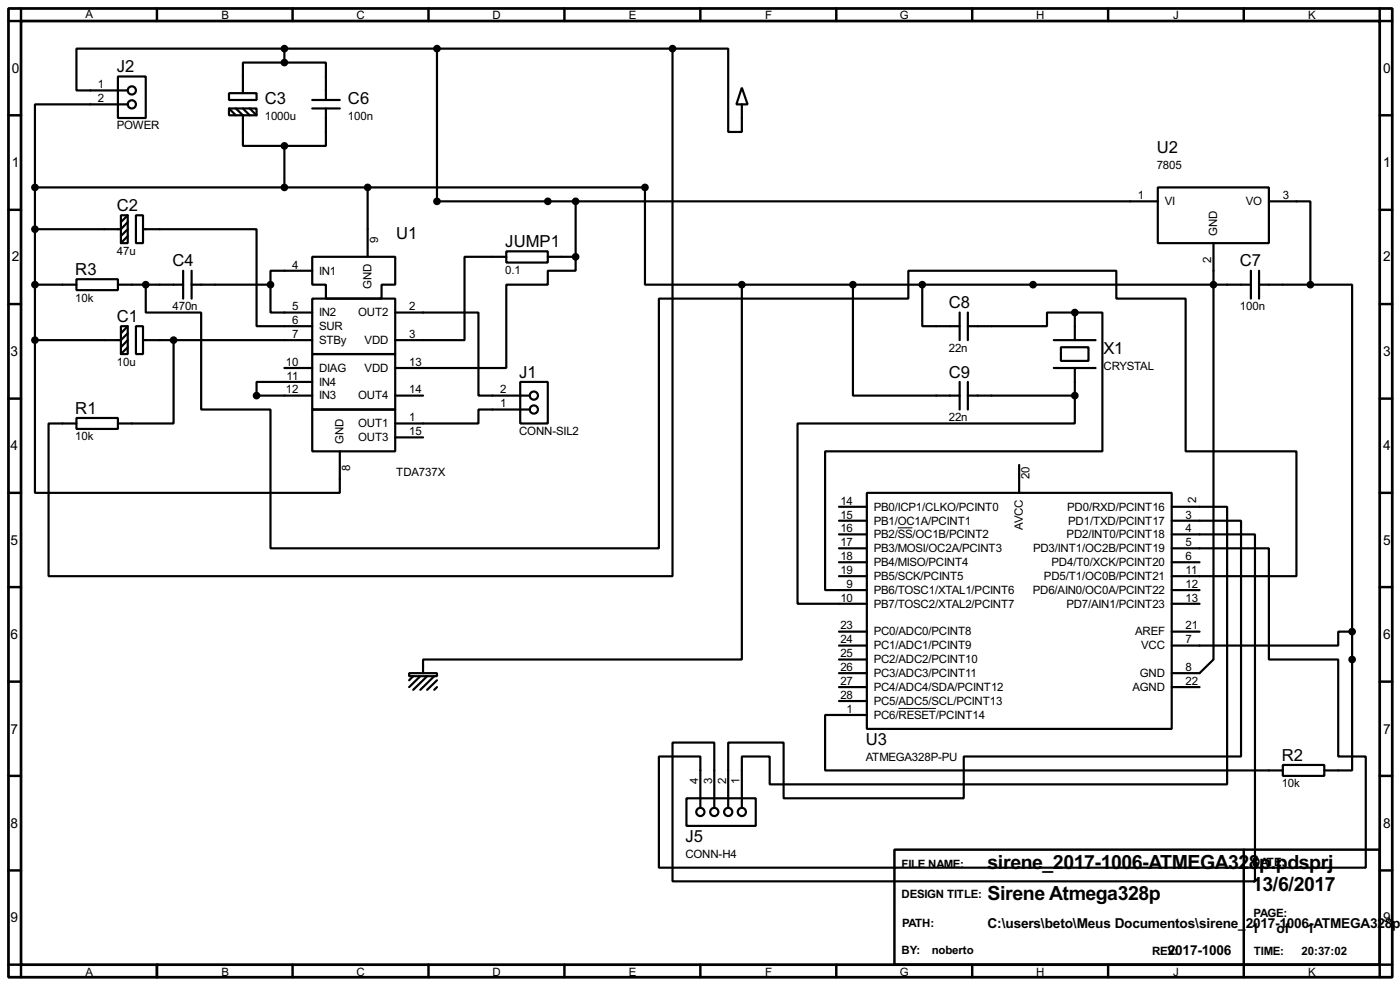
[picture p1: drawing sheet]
<svg xmlns="http://www.w3.org/2000/svg" width="256mm" height="180mm" viewBox="0 0 256 180" stroke-linecap="round" stroke-linejoin="round" font-family="sans-serif">
<path d="M1.6 1.6h253.5v177.3h-253.5zM3.9 3.9h248.9v172.7h-248.9z" fill="none" stroke="#000" stroke-width=".5"/>
<g fill="none" stroke="#000" stroke-width=".45">
<path d="M3.9 1.6v2.3h-2.3M28.8 1.6v2.3M53.6 1.6v2.3M78.5 1.6v2.3M103.4 1.6v2.3M128.3 1.6v2.3M153.2 1.6v2.3M178.1 1.6v2.3M203 1.6v2.3M227.9 1.6v2.3M252.8 1.6v2.3h2.3M1.6 21.1h2.3"/>
<path d="M1.6 38.4h2.3M252.8 21.1h2.3M252.8 38.4h2.3M1.6 55.7h2.3M252.8 55.7h2.3M1.6 73h2.3M252.8 73h2.3M1.6 90.2h2.3M252.8 90.2h2.3M1.6 107.5h2.3M252.8 107.5h2.3M1.6 124.8h2.3"/>
<path d="M252.8 124.8h2.3M1.6 142h2.3M1.6 159.3h2.3M163.9 155.5h88.9v21.1h-88.9zM227.9 155.5v23.4M252.8 142h2.3M252.8 159.3h2.3M1.6 176.6h2.3v2.3M28.8 176.6v2.3M53.6 176.6v2.3M78.5 176.6v2.3M103.4 176.6v2.3"/>
<path d="M128.3 176.6v2.3M153.2 176.6v2.3M178.1 176.6v2.3M203 176.6v2.3M255.1 176.6h-2.3v2.3"/>
</g>
<g fill="none" stroke="#000" stroke-width=".4">
<path d="M21.6 14h5.1v7.6h-5.1zM23.4 19.1h-17v15.2M42 17.1h5v1.2h-5zM42 19.9h5v1.2h-5zM42 19.9l1.2 1.2M43.2 19.9l1.3 1.2v5.6h7.6M44.5 19.9l1.3 1.2M45.8 19.9l1.2 1.2M52.1 8.9h-38.1v7.7h9.4M52.1 11.5h-7.6v5.6M52.1 11.5h7.6v6.8M52.1 8.9v2.6"/>
<path d="M52.1 8.9h71.1M57.2 19.9h5.1M57.2 18.3h5.1M59.7 19.9v6.8h-7.6M80.1 8.9v28h132M123.2 8.9v96.6h-114.3v-28h5.1M123.2 8.9h10.2v15.3h2.5v-5.1M135.9 16.1l1.1 3h-2.1zM6.4 34.3h111.8v17.8h17.7M6.4 34.3v28M22.2 39.4h1.2v5.1h-1.2zM23.4 39.4l-1.2 1.3"/>
<path d="M24.9 39.4h1.3v5.1h-1.3zM52.1 26.7v7.6M67.4 34.3v12.7M105.5 36.9v10.1M212.1 34.3h20.4v10.2h-20.4zM232.5 36.9h7.6v15.2M6.4 52.1h7.6M14 51.1h7.6v2h-7.6zM21.6 52.1h12M22.2 59.7h1.2v5.1h-1.2zM23.4 40.7l-1.2 1.3h-15.8M23.4 59.7l-1.2 1.3"/>
<path d="M23.4 43.2l-1.2 1.3M23.4 42l-1.2 1.2M24.9 59.7h1.3v5.1h-1.3zM26.2 42h20.8v17.7h10.2M26.7 52.1v5.1h10.2v17.8h12.7v25.4h71.1v-45.7h45.7v-5.1h38.1v5.1h12.7v27.9h20.3v22.9h-22.8M33.6 49.6v5.1M35.1 52.1h14.5M35.1 49.6v5.1M49.6 52.1v5.1h7.6M57.2 54.7h15.2v10.1h-15.2zM57.2 47h15.2v5.1h-2.5v2.6h-10.2v-2.6h-2.5zM57.2 49.6h-7.6v2.5"/>
<path d="M72.4 57.2h15.3v15.2h9.4M92.8 46h7.6v2.1h-7.6zM92.8 47h-7.7v15.3h-12.7M100.4 47h5.1M105.5 47v2.6h-5.1v2.5h-7.6v15.3h-20.4M135.9 52.1v68.6h-58.4v2.5M135.9 52.1h93.3M156.3 52.1v20.3h19.5M169 52.1v7.6h6.8M175.8 57.2v5.1M177.3 57.2v5.1M196.9 57.2h-5.1v2.5h-14.5"/>
<path d="M196.9 57.2h5.1v25.4h-50.8v25.4h7.6M196.9 57.2v5.1M222.3 44.5v76.2l-2.5 2.5h-5.1M229.2 49.6v5.1M230.7 52.1h9.4M230.7 49.6v5.1M240.1 52.1h7.6v63.5M6.4 62.3v27.9h55.9v-7.6M14 76.5h7.6v2h-7.6zM23.4 61l-1.2 1.3h-15.8M23.4 63.6l-1.2 1.2M23.4 62.3l-1.2 1.3"/>
<path d="M26.2 62.3h31M31.8 62.3v15.2h-10.2M52.1 67.4h5.1M57.2 64.8h15.2v10.2h-15.2zM57.2 75h15.2v7.6h-15.2zM57.2 69.9h-10.2v2.5h10.2M72.4 72.4h5.1M95.3 69.9h5.1v7.6h-5.1zM97.1 75h-9.4v2.5h-15.3M175.8 69.9v5.1M177.3 72.4h19.6M177.3 69.9v5.1"/>
<path d="M193.1 62.3h7.6M193.1 67.4h7.6M194.4 63.6h5v2.5h-5zM196.9 72.4v5.1h-50.8v33h12.7M196.9 67.4v5M72.4 80.1h5.1M153.7 92.8h5.1M153.7 95.3h5.1M153.7 97.8h5.1M158.8 90.2h55.9v43.2h-55.9zM186.7 85.1v5.1M214.7 97.8h15.2v63.5h-106.7v-25.4h7.7v12"/>
<path d="M214.7 95.3h12.7v43.2h-50.8v7.6h-33v-10.2h-10.2v12M214.7 92.8h10.1v50.8h-83.8v-5.1h-5.1v9.4M153.7 100.4h5.1M153.7 105.5h5.1M153.7 102.9h5.1M153.7 118.2h5.1M153.7 115.6h5.1M214.7 100.4h17.8v20.3h12.7v17.8h5v20.3h-129.5v-20.3h7.6v9.4M214.7 108h5.1M214.7 102.9h5.1M214.7 110.5h5.1M214.7 115.6h5.1"/>
<path d="M247.7 115.6v25.4h-5.1M247.7 115.6h-2.5v2.6h-30.5M75 123.2h5.1v.6h-5.1zM75.7 123.8l-.7 .7M77 123.8l-2 2M78.3 123.8l-2.6 2.5M79.6 123.8l-2.6 2.5M80.1 124.5l-1.8 1.8M80.1 125.8l-.5 .5M153.7 128.3h5.1M153.7 125.8h5.1M153.7 123.2h5.1"/>
<path d="M153.7 120.7h5.1M158.8 130.9h-7.6v10.1h83.8M214.7 125.8h5.1M125.8 146.1h12.7v5.1h-12.7zM235 140h7.6v2h-7.6z"/>
<circle cx="24.1" cy="19.1" r=".75"/>
<circle cx="24.1" cy="16.6" r=".75"/>
<circle cx="97.8" cy="72.4" r=".75"/>
<circle cx="97.8" cy="75" r=".75"/>
<circle cx="128.3" cy="148.6" r=".75"/>
<circle cx="130.8" cy="148.6" r=".75"/>
<circle cx="133.4" cy="148.6" r=".75"/>
<circle cx="135.9" cy="148.6" r=".75"/>
</g>
<g fill="#000" stroke="#000" stroke-width=".4">
<circle cx="52.1" cy="8.9" r=".5"/>
<circle cx="52.1" cy="11.5" r=".5"/>
<circle cx="80" cy="8.9" r=".5"/>
<circle cx="123.2" cy="8.9" r=".5"/>
<circle cx="6.4" cy="34.3" r=".5"/>
<circle cx="52.1" cy="34.3" r=".5"/>
<circle cx="52.1" cy="26.7" r=".5"/>
<circle cx="67.3" cy="34.3" r=".5"/>
<circle cx="80" cy="36.9" r=".5"/>
<circle cx="100.3" cy="36.9" r=".5"/>
<circle cx="105.4" cy="36.9" r=".5"/>
<circle cx="118.1" cy="34.3" r=".5"/>
<circle cx="6.4" cy="52.1" r=".5"/>
<circle cx="6.4" cy="42" r=".5"/>
<circle cx="26.7" cy="52.1" r=".5"/>
<circle cx="49.5" cy="52.1" r=".5"/>
<circle cx="105.4" cy="47" r=".5"/>
<circle cx="135.9" cy="52.1" r=".5"/>
<circle cx="156.2" cy="52.1" r=".5"/>
<circle cx="168.9" cy="52.1" r=".5"/>
<circle cx="189.2" cy="52.1" r=".5"/>
<circle cx="196.9" cy="57.2" r=".5"/>
<circle cx="222.3" cy="52.1" r=".5"/>
<circle cx="240" cy="52.1" r=".5"/>
<circle cx="6.4" cy="62.3" r=".5"/>
<circle cx="31.8" cy="62.3" r=".5"/>
<circle cx="47" cy="72.4" r=".5"/>
<circle cx="196.9" cy="72.4" r=".5"/>
<circle cx="247.7" cy="115.6" r=".5"/>
<circle cx="247.7" cy="120.7" r=".5"/>
</g>
<path d="M164.5 96.6h2.7M164.6 129.7h6.9" fill="none" stroke="#000" stroke-width=".18"/>
<g font-size="4">
<text x="180.9" y="159.1">sirene_2017-1006-ATMEGA32</text>
<text x="228.8" y="159.1">8</text>
<text x="230.7" y="159.1">p.pdsprj</text>
<text x="180.9" y="164.8">Sirene Atmega328p</text>
<text x="229.4" y="163.1">13/6/2017</text>
</g>
<g font-size="3.4">
<text x="21.4" y="13.2">J2</text>
<text x="48.5" y="19.1">C3</text>
<text x="63.8" y="19.1">C6</text>
<text x="211.9" y="28">U2</text>
<text x="21.4" y="38.6">C2</text>
<text x="72.6" y="43.7">U1</text>
<text x="92.6" y="45.2">JUMP1</text>
<text x="13.8" y="50.3">R3</text>
<text x="31.6" y="48.7">C4</text>
<text x="227.2" y="48.7">C7</text>
<text x="21.4" y="58.9">C1</text>
<text x="173.8" y="56.4">C8</text>
<text x="202.1" y="64.8">X1</text>
<text x="95.1" y="69.1">J1</text>
<text x="173.8" y="69.1">C9</text>
<text x="13.8" y="75.7">R1</text>
<text x="158.6" y="136.4">U3</text>
<text x="234.8" y="139.2">R2</text>
<text x="125.6" y="154.1">J5</text>
</g>
<g font-size="2.8">
<text x="2.2" y="13.4">0</text>
<text x="253.4" y="13.4">0</text>
<text x="2.2" y="30.6">1</text>
<text x="253.4" y="30.6">1</text>
<text x="2.2" y="47.9">2</text>
<text x="253.4" y="47.9">2</text>
<text x="1.9" y="65.2">3</text>
<text x="253.4" y="65.2">3</text>
<text x="1.9" y="82.4">4</text>
<text x="253.4" y="82.4">4</text>
<text x="1.9" y="99.7">5</text>
<text x="253.4" y="99.7">5</text>
<text x="1.9" y="117">6</text>
<text x="253.4" y="117">6</text>
<text x="1.9" y="134.3">7</text>
<text x="253.4" y="134.3">7</text>
<text x="1.9" y="151.5">8</text>
<text x="253.4" y="151.5">8</text>
<text x="1.9" y="168.8">9</text>
<text x="180.9" y="169.8">C:\users\beto\Meus Documentos\sirene_</text>
<text x="228.2" y="169.8">2017-1006-ATMEGA328</text>
<text x="229.3" y="170.8">1</text>
<text x="233.9" y="170.8">of</text>
<text x="239.4" y="170.8">1</text>
<text x="253.4" y="168.8">9</text>
<text x="255.1" y="169.8">p</text>
<text x="214" y="174.9">2017-1006</text>
</g>
<g font-size="2.4">
<text x="15.7" y="3.2">A</text>
<text x="40.6" y="3.5">B</text>
<text x="65.3" y="3.5">C</text>
<text x="90.2" y="3.5">D</text>
<text x="115.2" y="3.5">E</text>
<text x="140.2" y="3.5">F</text>
<text x="164.9" y="3.5">G</text>
<text x="189.8" y="3.5">H</text>
<text x="214.9" y="3.5">J</text>
<text x="239.7" y="3.5">K</text>
<text x="18" y="16.2">1</text>
<text x="18" y="18.7">2</text>
<text x="21.4" y="23.7">POWER</text>
<text x="48.5" y="22">1000u</text>
<text x="63.8" y="22">100n</text>
<text x="211.9" y="31">7805</text>
<text x="208.5" y="36.5">1</text>
<text x="213.4" y="37.6">VI</text>
<text x="228.2" y="37.6">VO</text>
<text x="235" y="36.5">3</text>
<text x="21.4" y="46.6">47u</text>
<text x="69.3" y="44.5" transform="rotate(-90 69.3 44.5)">9</text>
<text x="223" y="43.2" transform="rotate(-90 223 43.2)">GND</text>
<text x="53.5" y="49.2">4</text>
<text x="58.5" y="50.3">IN1</text>
<text x="68.1" y="52.9" transform="rotate(-90 68.1 52.9)">GND</text>
<text x="92.6" y="50.1">0.1</text>
<text x="221.9" y="48.1" transform="rotate(-90 221.9 48.1)">2</text>
<text x="13.8" y="55.2">10k</text>
<text x="31.6" y="56.8">470n</text>
<text x="53.5" y="56.8">5</text>
<text x="53.5" y="59.3">6</text>
<text x="58.5" y="57.9">IN2</text>
<text x="65.6" y="57.9">OUT2</text>
<text x="75" y="56.8">2</text>
<text x="227.2" y="56.8">100n</text>
<text x="53.5" y="61.9">7</text>
<text x="58.5" y="60.4">SUR</text>
<text x="58.5" y="63">STBy</text>
<text x="66.8" y="63">VDD</text>
<text x="75" y="61.9">3</text>
<text x="173.8" y="64.4">22n</text>
<text x="21.4" y="66.9">10u</text>
<text x="52.4" y="72">12</text>
<text x="52.4" y="67">10</text>
<text x="52.5" y="69.5">11</text>
<text x="58.5" y="68.1">DIAG</text>
<text x="58.5" y="70.6">IN4</text>
<text x="66.8" y="68.1">VDD</text>
<text x="75" y="67">13</text>
<text x="75" y="72">14</text>
<text x="91.6" y="72">2</text>
<text x="202.1" y="67.7">CRYSTAL</text>
<text x="58.5" y="73.1">IN3</text>
<text x="65.6" y="73.1">OUT4</text>
<text x="75" y="77.1">1</text>
<text x="91.6" y="74.6">1</text>
<text x="173.8" y="77.1">22n</text>
<text x="13.8" y="80.6">10k</text>
<text x="63" y="81.3" transform="rotate(-90 63 81.3)">GND</text>
<text x="65.6" y="78.2">OUT1</text>
<text x="65.6" y="80.8">OUT3</text>
<text x="75" y="79.7">15</text>
<text x="95.1" y="79.6">CONN-SIL2</text>
<text x="64.2" y="86.3" transform="rotate(-90 64.2 86.3)">8</text>
<text x="72.6" y="87.2">TDA737X</text>
<text x="188.6" y="87.7" transform="rotate(-90 188.6 87.7)">20</text>
<text x="154" y="92.4">14</text>
<text x="154" y="94.9">15</text>
<text x="160.1" y="93.5">PB0/ICP1/CLKO/PCINT0</text>
<text x="195.5" y="93.5">PD0/RXD/PCINT16</text>
<text x="217.2" y="94.9">3</text>
<text x="219.1" y="92.1" transform="rotate(-90 219.1 92.1)">2</text>
<text x="154" y="100">17</text>
<text x="154" y="97.4">16</text>
<text x="160.1" y="96">PB1/OC1A/PCINT1</text>
<text x="160.1" y="101.1">PB3/MOSI/OC2A/PCINT3</text>
<text x="160.1" y="98.5">PB2/SS/OC1B/PCINT2</text>
<text x="187.4" y="97" transform="rotate(-90 187.4 97)">AVCC</text>
<text x="189.3" y="101.1">PD3/INT1/OC2B/PCINT19</text>
<text x="195.4" y="98.5">PD2/INT0/PCINT18</text>
<text x="195.7" y="96">PD1/TXD/PCINT17</text>
<text x="217.2" y="100">5</text>
<text x="217.2" y="97.4">4</text>
<text x="154" y="102.5">18</text>
<text x="154" y="105.1">19</text>
<text x="155.1" y="107.6">9</text>
<text x="160.1" y="103.6">PB4/MISO/PCINT4</text>
<text x="160.1" y="106.2">PB5/SCK/PCINT5</text>
<text x="191.3" y="106.2">PD5/T1/OC0B/PCINT21</text>
<text x="192.7" y="103.6">PD4/T0/XCK/PCINT20</text>
<text x="217.2" y="107.6">12</text>
<text x="217.2" y="105.1">11</text>
<text x="217.2" y="102.5">6</text>
<text x="154" y="110.1">10</text>
<text x="160.1" y="111.2">PB7/TOSC2/XTAL2/PCINT7</text>
<text x="160.1" y="108.7">PB6/TOSC1/XTAL1/PCINT6</text>
<text x="189.2" y="108.7">PD6/AIN0/OC0A/PCINT22</text>
<text x="195.4" y="111.2">PD7/AIN1/PCINT23</text>
<text x="217.2" y="110.1">13</text>
<text x="154" y="117.8">24</text>
<text x="154" y="115.2">23</text>
<text x="160.1" y="118.9">PC1/ADC1/PCINT9</text>
<text x="160.1" y="116.3">PC0/ADC0/PCINT8</text>
<text x="208" y="116.3">AREF</text>
<text x="209.1" y="118.9">VCC</text>
<text x="217.2" y="117.8">7</text>
<text x="217.2" y="115.2">21</text>
<text x="154" y="125.4">27</text>
<text x="154" y="122.8">26</text>
<text x="154" y="120.3">25</text>
<text x="160.1" y="123.9">PC3/ADC3/PCINT11</text>
<text x="160.1" y="121.4">PC2/ADC2/PCINT10</text>
<text x="208.8" y="123.9">GND</text>
<text x="217.2" y="122.8">8</text>
<text x="217.2" y="125.4">22</text>
<text x="154" y="127.9">28</text>
<text x="155.1" y="130.5">1</text>
<text x="160.1" y="131.6">PC6/RESET/PCINT14</text>
<text x="160.1" y="129">PC5/ADC5/SCL/PCINT13</text>
<text x="160.1" y="126.5">PC4/ADC4/SDA/PCINT12</text>
<text x="207.5" y="126.5">AGND</text>
<text x="127.9" y="143.6" transform="rotate(-90 127.9 143.6)">4</text>
<text x="130.5" y="143.6" transform="rotate(-90 130.5 143.6)">3</text>
<text x="133" y="143.6" transform="rotate(-90 133 143.6)">2</text>
<text x="135.5" y="143.6" transform="rotate(-90 135.5 143.6)">1</text>
<text x="158.6" y="139.3">ATMEGA328P-PU</text>
<text x="234.8" y="144.1">10k</text>
<text x="125.6" y="157.1">CONN-H4</text>
<text x="165.2" y="158.9">FILE NAME:</text>
<text x="229.4" y="158.4">DATE:</text>
<text x="165.2" y="164.3">DESIGN TITLE:</text>
<text x="229.7" y="167.8">PAGE:</text>
<text x="165.3" y="169.7">PATH:</text>
<text x="15.7" y="178.6">A</text>
<text x="40.6" y="178.6">B</text>
<text x="65.3" y="178.6">C</text>
<text x="90.2" y="178.6">D</text>
<text x="115.2" y="178.6">E</text>
<text x="140.2" y="178.6">F</text>
<text x="164.9" y="178.6">G</text>
<text x="165.2" y="174.7">BY:</text>
<text x="170.7" y="174.7">noberto</text>
<text x="189.8" y="178.6">H</text>
<text x="211.1" y="174.7">REV:</text>
<text x="214.9" y="178.6">J</text>
<text x="229.7" y="174.7">TIME:</text>
<text x="238.5" y="174.7">20:37:02</text>
<text x="239.7" y="178.6">K</text>
</g>
</svg>
